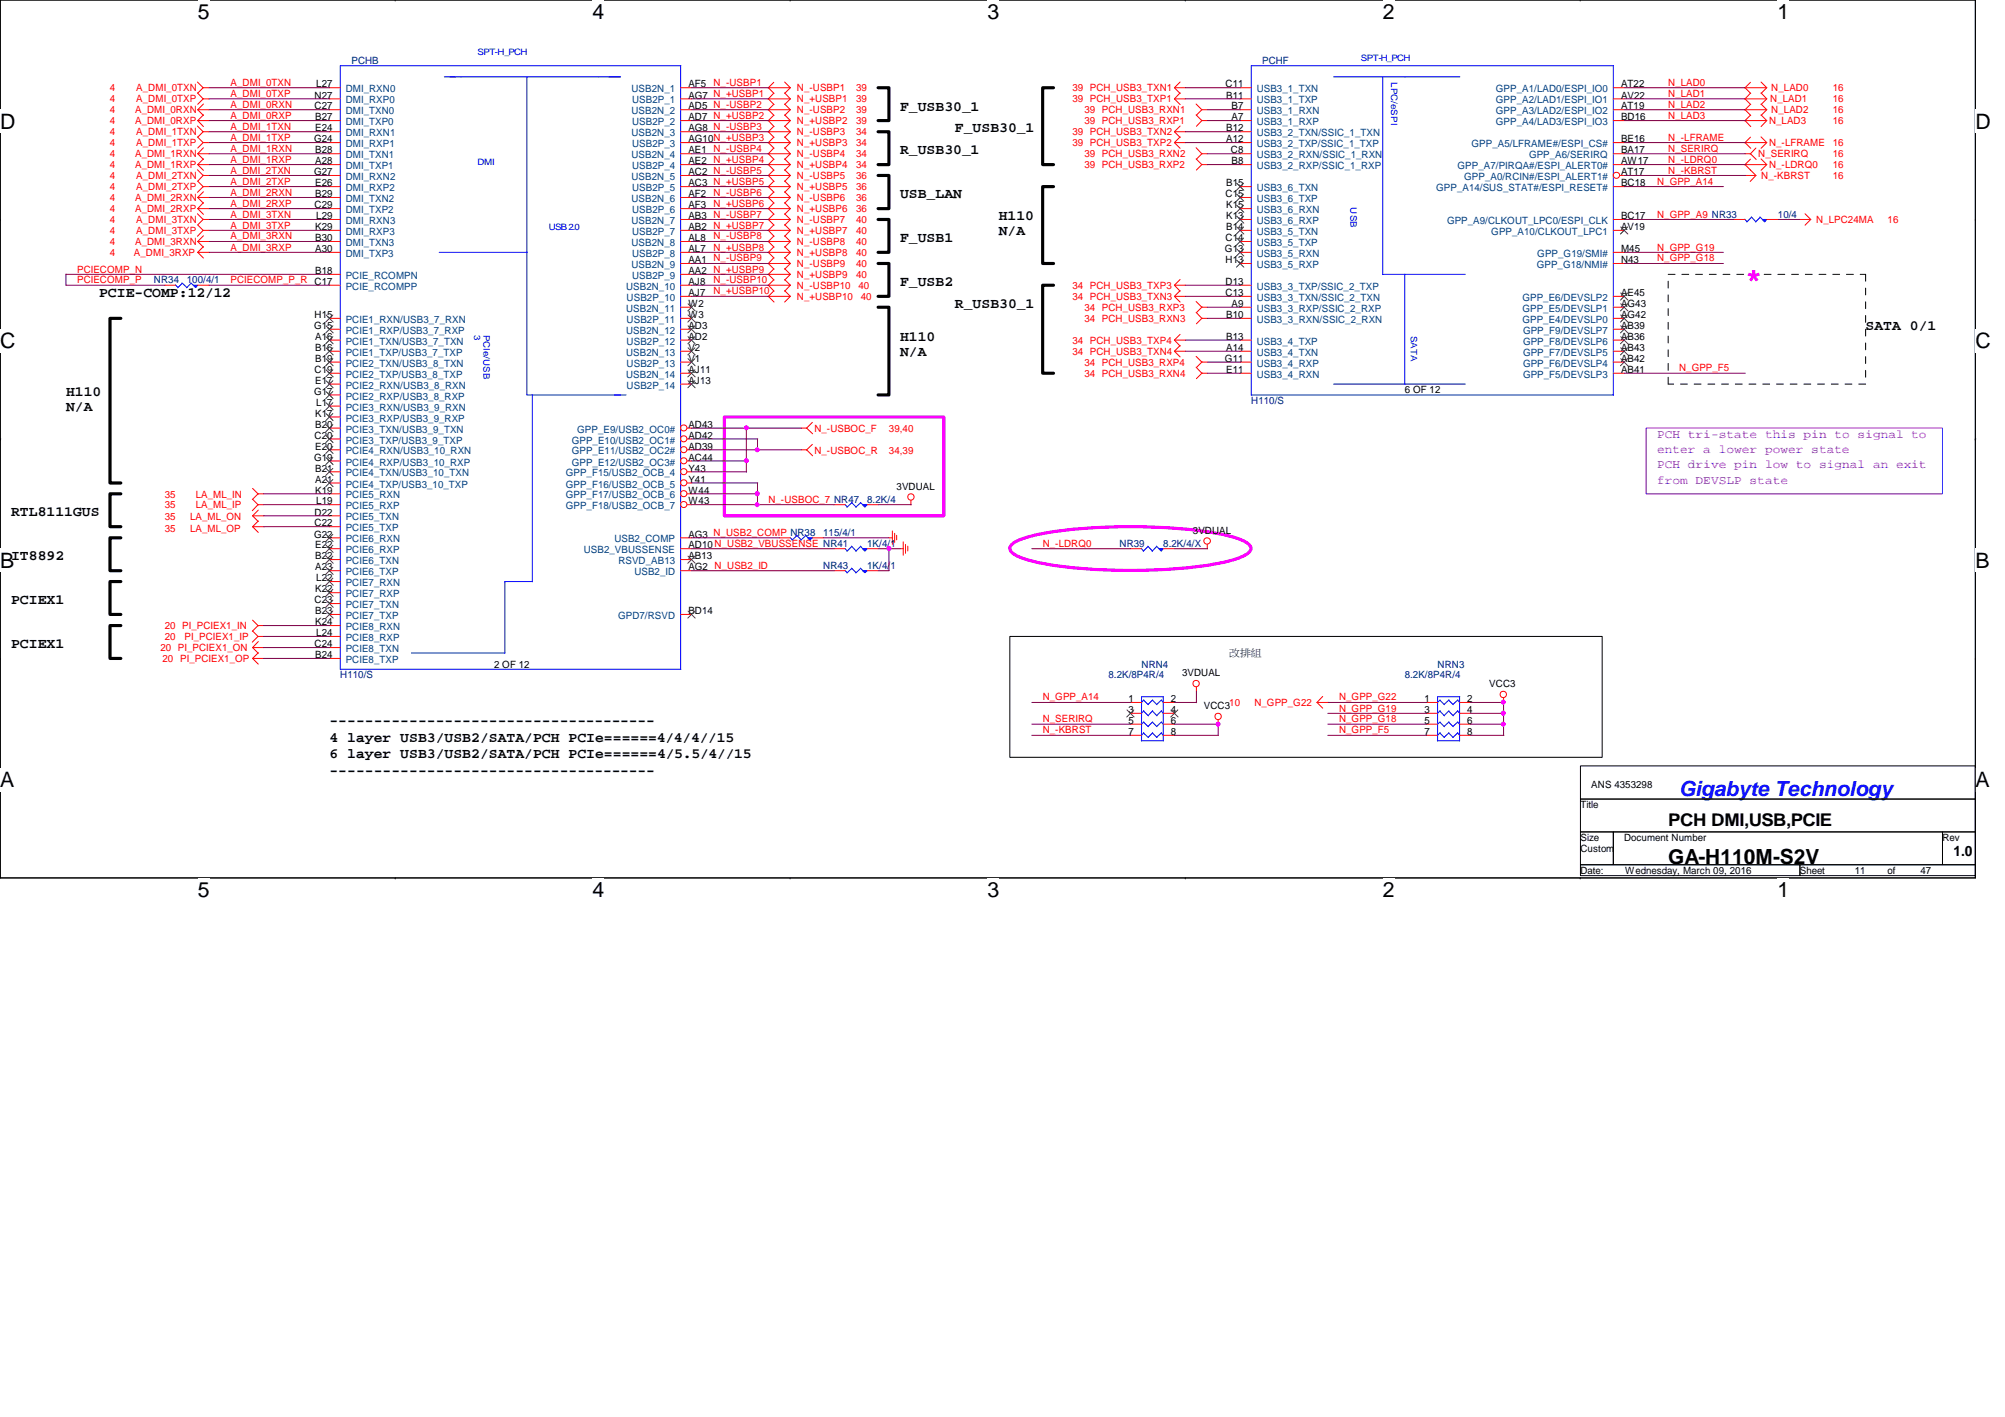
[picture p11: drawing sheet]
<svg xmlns="http://www.w3.org/2000/svg" width="297mm" height="210mm" viewBox="0 0 297 210" stroke-linecap="round" stroke-linejoin="round" font-family="sans-serif">
<path d="M0 0h292.6v130h-292.6z" fill="none" stroke="#000" stroke-width=".15"/>
<g fill="#fff">
<path d="M29.3 0h1.7v3.5h-1.7z"/>
<path d="M29.3 130h1.7v3.5h-1.7z"/>
</g>
<path d="M58.5 0h.1M58.5 130h.1" fill="none" stroke="#000" stroke-width=".15"/>
<g fill="#fff">
<path d="M87.8 0h1.7v3.5h-1.7z"/>
<path d="M87.8 130h1.7v3.5h-1.7z"/>
</g>
<path d="M117 0h.1M117 130h.1" fill="none" stroke="#000" stroke-width=".15"/>
<g fill="#fff">
<path d="M146.3 0h1.7v3.5h-1.7z"/>
<path d="M146.3 130h1.7v3.5h-1.7z"/>
</g>
<path d="M175.6 0h.1M175.6 130h.1" fill="none" stroke="#000" stroke-width=".15"/>
<g fill="#fff">
<path d="M204.8 0h1.8v3.5h-1.8z"/>
<path d="M204.8 130h1.8v3.5h-1.8z"/>
</g>
<path d="M234.1 0h.1M234.1 130h.1" fill="none" stroke="#000" stroke-width=".15"/>
<g fill="#fff">
<path d="M263.4 0h1.7v3.5h-1.7z"/>
<path d="M263.4 130h1.7v3.5h-1.7z"/>
<path d="M0 16.3h2.3v3.4h-2.3z"/>
<path d="M292.6 16.3h2.3v3.4h-2.3z"/>
<path d="M0 48.8h2.3v3.4h-2.3z"/>
<path d="M292.6 48.8h2.3v3.4h-2.3z"/>
</g>
<path d="M0 32.5h.1M292.6 32.5h.1" fill="none" stroke="#000" stroke-width=".15"/>
<g fill="#fff">
<path d="M0 81.3h2.1v3.5h-2.1z"/>
<path d="M292.6 81.3h2.1v3.5h-2.1z"/>
</g>
<path d="M0 65h.1M292.6 65h.1" fill="none" stroke="#000" stroke-width=".15"/>
<g fill="#fff">
<path d="M0 113.8h2.1v3.5h-2.1z"/>
<path d="M292.6 113.8h2.1v3.5h-2.1z"/>
</g>
<path d="M0 97.5h.1M149.6 94.3h87.8v17.9h-87.8zM292.6 97.5h.1M234.1 113.5h58.5v4.9h-58.5zM234.1 118.4h58.5v4.8h-58.5zM234.1 123.2h4.9v4.9h-4.9zM234.1 128.1h32.6v1.6h-32.6zM239 123.2h48.8v4.9h-48.8zM266.7 128.1h25.9v1.6h-25.9zM287.8 123.2h4.8v4.9h-4.8z" fill="none" stroke="#000" stroke-width=".15"/>
<g fill="none" stroke="#000" stroke-width=".47">
<path d="M130.1 13h1.6v4.9h-1.6M130.1 19.5h1.6v4.9h-1.6M156.1 13h-1.6v11.4h1.6M130.1 26h1.6v4.9h-1.6M130.1 32.5h1.6v4.9h-1.6M130.1 39h1.6v4.9h-1.6M156.1 27.6h-1.6v11.4h1.6M17.9 47.2h-1.6v24.3h1.6M130.1 45.5h1.6v13h-1.6M156.1 42.2h-1.6v13.1h1.6M17.9 73.2h-1.6v4.8h1.6M17.9 79.7h-1.6v4.8h1.6"/>
<path d="M17.9 86.1h-1.6v4.9h1.6M17.9 92.7h-1.6v4.8h1.6"/>
</g>
<path d="M107.3 61.8h32.5v14.6h-32.5zM150.1 80.5a15.7 15.7 0 0 1 6.2-1.8 83.5 83.5 0 0 1 25.1 .5 9.7 9.7 0 0 1 3.5 1.3l.3 .4 .1 .3a2.27 2.27 0 0 1-1.8 1.5 45 45 0 0 1-11.9 1.7 75.5 75.5 0 0 1-18.1-1.1 9.7 9.7 0 0 1-3.4-1.3l-.4-.4-.1-.4 .1-.3z" fill="none" stroke="#f0f" stroke-width=".47"/>
<path d="M243.9 63.4h43.9v9.8h-43.9z" fill="none" stroke="#8000ff" stroke-width=".15"/>
<path d="M247.1 40.6h29.3M247.1 56.9v-16.3M276.4 40.6v16.3M276.4 56.9h-29.3" fill="none" stroke="#000" stroke-width=".15" stroke-dasharray="1 1 1 1 1 1 1 1"/>
<g fill="none" stroke="#f00" stroke-width=".15">
<path d="M29.2 13.8l.9 .8M29.2 12.1l.9 .9M29.2 18.7l.9 .8M29.3 17.9h1.7M29.3 17.9l.8 .9M29.3 16.3h1.7M29.3 16.3l.8 .8M30.1 14.6h.8M30.1 13h.8M30.1 19.5h.8M30.1 17l-.8 .9M30.1 15.4l-.8 .9"/>
<path d="M30.1 14.6l-.8 .9M30.1 13l-.8 .8M30.1 19.5l-.8 .8M114.6 13.8l-.8 .9M114.6 17.1l-.8 .8M114.6 18.7l-.8 .9M114.6 12.2l-.8 .8M114.6 15.5l-.8 .8M116.2 13.8l.9 .8M116.2 18.7l.9 .8M116.2 17l.9 .9M116.2 15.4l.9 .9"/>
<path d="M116.2 12.1l.9 .9M117.1 17.9h-3.3l.9 .9M117.1 16.3h-3.3l.9 .8M117.1 14.6h-3.3l.9 .9M117.1 13h-3.3l.9 .8M117.1 19.5h-3.3l.9 .9M117.1 14.6l-.9 .9M117.1 16.3l-.9 .8M117.1 19.5l-.9 .9M117.1 17.9l-.9 .9M117.1 13l-.9 .8M174 14.6h1.6"/>
<path d="M174 13h1.6M174 19.5h1.6M174 19.5l.8 .9M174 13l.8 .8M174 14.6l.8 .9M174.8 18.7l-.8 .8M174.8 12.1l-.8 .9M174.8 13.8l-.8 .8M177.2 15.4l.9 .9M177.2 17l.9 .9M178 17.9h.9M178 16.3h.9"/>
<path d="M178.1 16.2l-.9 .9M178.1 17.8l-.9 .9M259.3 15.5l-.8 .8M259.3 13.8l-.8 .9M259.3 17.1l-.8 .8M259.3 12.2l-.8 .8M260.9 15.4l.8 .9M260.9 17l.8 .9M260.9 13.8l.8 .8M260.9 12.1l.8 .9M261.7 17.9h-3.2l.9 .9M261.7 16.3h-3.2l.9 .8"/>
<path d="M261.7 14.6h-3.2l.9 .9M261.7 13h-3.2l.9 .8M261.7 16.3l-.8 .8M261.7 14.6l-.8 .9M261.7 13l-.8 .8M261.7 17.9l-.8 .9M29.2 25.1l.9 .9M29.2 20.3l.9 .8M29.2 31.7l.9 .8M29.3 24.4h1.7M29.3 24.4l.8 .8M29.3 29.3h1.7"/>
<path d="M29.3 29.3l.8 .8M29.3 35.8h1.7M29.3 35.8l.8 .8M29.3 37.4h1.7M29.3 37.4l.8 .8M29.3 30.9h1.7M29.3 30.9l.8 .8M29.3 22.8h1.7M29.3 22.8l.8 .8M30.1 26h.8M30.1 34.1h.8M30.1 21.1h.8"/>
<path d="M30.1 27.6h.8M30.1 32.5h.8M30.1 34.1l-.9 .9M30.1 27.6l-.9 .9M30.1 23.5l-.8 .9M30.1 28.4l-.8 .9M30.1 26l-.8 .8 .8 .9M30.1 34.9l-.8 .9M30.1 36.5l-.8 .9M30.1 32.5l-.8 .8 .8 .9M30.1 21.1l-.8 .8M30.1 30l-.8 .9"/>
<path d="M30.1 21.9l-.8 .9M114.6 33.3l-.8 .9M114.6 36.6l-.8 .8M114.6 39.8l-.8 .9M114.6 30.1l-.8 .8M114.6 20.3l-.8 .9M114.6 23.6l-.8 .8M114.6 38.2l-.8 .9M114.6 26.8l-.8 .9M114.6 25.2l-.8 .8M114.6 28.4l-.8 .9M114.6 31.7l-.8 .9"/>
<path d="M114.6 21.9l-.8 .9M114.6 35l-.8 .8M116.2 33.3l.9 .8M116.2 36.5l.9 .9M116.2 39.8l.9 .8M116.2 30l.9 .9M116.2 23.5l.9 .9M116.2 20.3l.9 .8M116.2 38.1l.9 .9M116.2 26.8l.9 .8M116.2 25.1l.9 .9M116.2 31.7l.9 .8"/>
<path d="M116.2 28.4l.9 .9M116.2 21.9l.9 .9M116.2 34.9l.9 .9M117.1 24.4h-3.3l.9 .8M117.1 29.3h-3.3l.9 .8M117.1 26h-3.3l.9 .9M117.1 35.8h-3.3l.9 .8M117.1 37.4h-3.3l.9 .8M117.1 34.1h-3.3l.9 .9M117.1 21.1h-3.3l.9 .9M117.1 27.6h-3.3l.9 .9M117.1 30.9h-3.3l.9 .8"/>
<path d="M117.1 22.8h-3.3l.9 .8M117.1 32.5h-3.3l.9 .9M117.1 34.1l-.9 .9M117.1 37.4l-.9 .8M117.1 30.9l-.9 .8M117.1 21.1l-.9 .9M117.1 39h-3.3l.9 .9M117.1 39l-.9 .9M117.1 24.4l-.9 .8M117.1 27.6l-.9 .9M117.1 26l-.9 .9M117.1 29.3l-.9 .8"/>
<path d="M117.1 22.8l-.9 .8M117.1 32.5l-.9 .9M117.1 35.8l-.9 .8M174 21.1h1.6M174 21.1l.8 .9M174.8 20.3l-.8 .8M177.2 21.9l.9 .9M177.2 23.5l.9 .9M178 24.4h.9M178 22.8h.9M178.1 22.7l-.9 .9M178.1 24.3l-.9 .9"/>
<path d="M258.5 26h1.6M258.5 22.8h.9M259.3 22.8l.9 .8M259.3 20.3l-.8 .9M259.3 23.6l-.8 .8M260.1 21.9l-.8 .9M260.1 26l-.8 .9M260.9 20.3l.8 .8M260.9 23.5l.8 .9M261.7 24.4h-3.2l1.6 1.6M261.7 21.1h-3.2l.9 .9M261.7 21.1l-.8 .9"/>
<path d="M261.7 24.4l-.8 .8M266.6 32.5h1.7M267.4 31.7l.9 .8M268.3 32.5l-.9 .9M114.6 41.4l-.8 .9M114.6 43.1l-.8 .8M116.2 41.4l.9 .8M116.2 43.1l.9 .8M117.1 42.2h-3.3l.9 .9M117.1 42.2l-.9 .9M117.1 40.6h-3.3l.9 .9M117.1 40.6l-.9 .9"/>
<path d="M117.1 43.9h-3.3l.9 .8M117.1 43.9l-.9 .8M174 42.2h1.6M174 43.9h1.6M174 43.9l.8 .8M174 50.4h1.6M174 50.4l.8 .9M174 52h1.6M174 52l.8 .9M174 42.2l.8 .9M174.8 43.1l-.8 .8M174.8 49.5l-.8 .9"/>
<path d="M174.8 51.2l-.8 .8M174.8 41.4l-.8 .8M177.2 46.3l.9 .9M177.2 44.7l.9 .8M177.2 52.8l.9 .8M177.2 54.4l.9 .9M178 47.2h.9M178 45.5h.9M178 53.6h.9M178 55.3h.9M178.1 47.1l-.9 .9M178.1 45.5l-.9 .8"/>
<path d="M178.1 53.6l-.9 .8M178.1 55.2l-.9 .9M37.4 74l.9 .8M37.4 76.4h1.7M37.4 76.4l.9 .9M37.4 72.3l.9 .9M37.4 78h1.7M37.4 78l.9 .9M38.2 74.8h.9M38.2 73.2h.9M38.2 74.8l-.8 .8M38.2 73.2l-.8 .8"/>
<path d="M38.3 75.6l-.9 .8M38.3 77.2l-.9 .8M118.7 63.4h.8M118.7 66.6h.8M119.5 63.4l.9 .9M119.5 66.6l.9 .9M120.4 62.6l-.9 .9M120.4 65.8l-.9 .9M131.7 79.7h.5M132.2 78.7v1.9M132.5 79v1.3M132.8 79.3v.7"/>
<path d="M135 74.1v.7M37.4 95.9h1.7M37.4 95.9l.9 .9M37.4 97.5h1.7M37.4 97.5l.9 .9M37.4 91.9l.9 .8M37.4 93.5l.9 .8M38.2 92.7h.9M38.2 94.3h.9M38.2 92.7l-.8 .8M38.2 94.3l-.8 .8M38.3 95l-.9 .9"/>
<path d="M38.3 96.7l-.9 .8M133.3 81.3h.6M133.8 80.3v2M134.2 80.6v1.4M134.5 80.9v.7M178.9 80.6v.7M177.2 101.8v.6M180.5 106.6v.7M195.1 104.1h1.7M195.1 104.1l.9 .8M196 103.2l-.9 .9M222.8 103.4v.7"/>
<circle cx="134.9" cy="73.6" r=".47"/>
<circle cx="178.8" cy="80.1" r=".48"/>
<circle cx="177.2" cy="101.3" r=".47"/>
<circle cx="180.5" cy="106.1" r=".47"/>
<circle cx="222.7" cy="102.9" r=".47"/>
</g>
<path d="M117 79.6l.4 .4M118 79.3l.7 .7M118.1 79.3l-.8 .7M119.4 79.3l-.7 .7" fill="none" stroke="#00f" stroke-width=".15"/>
<path d="M119.7 79.7h.7l-.4 .3z" fill-rule="evenodd" fill="#00f"/>
<g fill="none" stroke="#00f" stroke-width=".15">
<path d="M119.3 79.3l.7 .7M119.7 79.7h.7l-.4 .3zM169.1 81.2l.3 .4M170 80.9l.7 .7M170.1 80.9l-.7 .8M171.4 80.9l-.7 .8M212.9 109.7h3.3M213.3 103.7l.7 .7M213.3 105.3l.7 .7M213.3 107l.7 .7M213.3 108.6l.7 .7M213.4 103.7l-.4 .4"/>
<path d="M213.4 105.3l-.4 .4M213.4 106.9l-.4 .4M213.4 108.5l-.4 .4M214.6 103.7l.7 .7M214.6 105.3l.7 .7M214.6 107l.7 .7M214.6 108.6l.7 .7M214.7 103.7l-.8 .7M214.7 105.3l-.8 .7M214.7 106.9l-.8 .7M214.7 108.5l-.8 .7M215.9 103.7l.4 .4"/>
<path d="M215.9 105.3l.4 .4M215.9 107l.4 .3M215.9 108.6l.4 .4M216 103.7l-.7 .7M216 105.3l-.7 .7M216 106.9l-.7 .7M216 108.5l-.7 .7M216.2 103.2v6.6M216.3 103.2h-3.3v6.6"/>
</g>
<path d="M115.4 79.7h1.7M120.4 79.7h1.6M211.4 104.1h1.6M211.4 105.7h1.6M211.4 107.3h1.6M211.4 108.9h1.6M216.2 104.1h1.7M216.2 105.7h1.7M216.2 107.3h1.7M216.2 108.9h1.7" fill="none" stroke="#f00" stroke-width=".15"/>
<path d="M171.7 81.3h.6l-.3 .3z" fill-rule="evenodd" fill="#00f"/>
<path d="M125.2 84.5l.3 .3M126.1 84.2l.7 .6M126.2 84.2l-.7 .7M127.5 84.2l-.7 .7M171.3 80.9l.7 .7M171.7 81.3h.6l-.3 .3z" fill="none" stroke="#00f" stroke-width=".15"/>
<path d="M167.5 81.3h1.6M172.3 81.3h1.7" fill="none" stroke="#f00" stroke-width=".15"/>
<path d="M127.8 84.5h.7l-.4 .3z" fill-rule="evenodd" fill="#00f"/>
<g fill="none" stroke="#00f" stroke-width=".15">
<path d="M125.2 74.7l.3 .4M126.1 74.4l.7 .7M126.2 74.5l-.7 .6M127.5 74.5l-.7 .6M127.5 84.2l.6 .6M127.8 84.5h.7l-.4 .3zM169.1 109.7h3.2M169.4 103.7l.7 .7M169.4 105.3l.7 .7M169.4 107l.7 .7M169.4 108.6l.7 .7M169.5 103.7l-.4 .4"/>
<path d="M169.5 105.3l-.4 .4M169.5 106.9l-.4 .4M169.5 108.5l-.4 .4M170.7 103.7l.7 .7M170.7 105.3l.7 .7M170.7 107l.7 .7M170.7 108.6l.7 .7M170.8 103.7l-.7 .7M170.8 105.3l-.7 .7M170.8 106.9l-.7 .7M170.8 108.5l-.7 .7M172 103.7l.4 .4"/>
<path d="M172 105.3l.4 .4M172 107l.4 .3M172 108.6l.4 .4M172.1 103.7l-.7 .7M172.1 105.3l-.7 .7M172.1 106.9l-.7 .7M172.1 108.5l-.7 .7M172.3 103.2v6.6M172.4 103.2h-3.3v6.6"/>
</g>
<path d="M123.6 84.5h1.6M128.5 84.5h1.6M167.5 104.1h1.6M167.5 105.7h1.6M167.5 107.3h1.6M167.5 108.9h1.6M172.3 104.1h1.7M172.3 105.7h1.7M172.3 107.3h1.7M172.3 108.9h1.7" fill="none" stroke="#f00" stroke-width=".15"/>
<path d="M167 105.2l1 1M168 105.2l-1.1 1M173.5 105.2l1 1M174.5 105.2l-1.1 1" fill="none" stroke="#804000" stroke-width=".15"/>
<path d="M127.8 74.8h.7l-.4 .3z" fill-rule="evenodd" fill="#00f"/>
<g fill="none" stroke="#00f" stroke-width=".15">
<path d="M197.6 11.4h18.7M204.8 11.4v29.3M239 9.7v48.8M239.1 9.7h-53.7v48.8M185.4 58.5h53.7M197.6 56.9h19.5M204.8 40.6h12.3M208.1 40.6v16.3M127.5 74.4l.6 .7M127.8 74.8h.7l-.4 .3zM125.2 81.2l.3 .4M126.1 80.9l.7 .7"/>
<path d="M126.2 80.9l-.7 .8M127.5 80.9l-.7 .8"/>
</g>
<g fill="none" stroke="#f00" stroke-width=".15">
<path d="M183.7 13h1.7M183.7 14.6h1.7M183.7 16.3h1.7M183.7 17.9h1.7M183.7 19.5h1.7M239 13h1.6M239 14.6h1.6M239 16.3h1.6M239 17.9h1.6M183.7 21.1h1.7M183.7 22.8h1.7M183.7 24.4h1.7"/>
<path d="M183.7 27.6h1.7M183.7 29.3h1.7M183.7 30.9h1.7M183.7 32.5h1.7M183.7 34.1h1.7M183.7 35.8h1.7M183.7 37.4h1.7M183.7 39h1.7M239 21.1h1.6M239 22.8h1.6M239 24.4h1.6M239 27.6h1.6"/>
<path d="M239 32.5h1.6M239 34.1h1.6M239 37.4h1.6M239 39h1.6M240 26h.6M183.7 42.2h1.7M183.7 43.9h1.7M183.7 45.5h1.7M183.7 47.2h1.7M183.7 50.4h1.7M183.7 52h1.7M183.7 53.6h1.7"/>
<path d="M183.7 55.3h1.7M239 43.9h1.6M239 45.5h1.6M239 47.2h1.6M239 50.4h1.6M239 52h1.6M239 53.6h1.6M239 55.3h1.6M239 48.8h1.6M123.6 74.8h1.6M128.5 74.8h1.6"/>
<circle cx="239.5" cy="26" r=".46"/>
</g>
<g fill="none" stroke="#804000" stroke-width=".15">
<path d="M183.2 27.1l1.1 1.1M183.2 28.7l1.1 1.1M183.2 30.4l1.1 1.1M183.2 32l1.1 1.1M183.2 33.6l1.1 1.1M183.2 35.3l1.1 1M183.2 36.9l1.1 1M183.2 38.5l1.1 1.1M184.2 27.1l-1 1.1M184.2 28.7l-1 1.1M184.2 30.4l-1 1.1M184.2 32l-1 1.1"/>
<path d="M184.2 33.6l-1 1.1M184.2 35.3l-1 1M184.2 36.9l-1 1M184.2 38.5l-1 1.1M240.1 33.6l1.1 1.1M241.1 33.6l-1 1.1M240.1 43.4l1.1 1M240.1 45l1.1 1.1M240.1 46.7l1.1 1M240.1 48.3l1.1 1M240.1 49.9l1.1 1M240.1 51.5l1.1 1.1"/>
<path d="M240.1 53.1l1.1 1.1M241.1 43.4l-1 1M241.1 45l-1 1.1M241.1 46.7l-1 1M241.1 48.3l-1 1M241.1 49.9l-1 1M241.1 51.5l-1 1.1M241.1 53.1l-1 1.1"/>
</g>
<path d="M127.8 81.3h.7l-.4 .3z" fill-rule="evenodd" fill="#00f"/>
<path d="M26 42.2l.4 .4M27 41.9l.7 .7M27 42l-.7 .6M28.3 42l-.7 .6M127.5 80.9l.6 .7M127.8 81.3h.7l-.4 .3z" fill="none" stroke="#00f" stroke-width=".15"/>
<path d="M123.6 81.3h1.6M128.5 81.3h1.6" fill="none" stroke="#f00" stroke-width=".15"/>
<path d="M28.7 42.2h.6l-.3 .4z" fill-rule="evenodd" fill="#00f"/>
<path d="M258.5 32.5l.3 .4M259.5 32.1l.6 .8M259.5 32.2l-.7 .7M260.8 32.2l-.7 .7M28.3 41.9l.7 .7M28.7 42.2h.6l-.3 .4z" fill="none" stroke="#00f" stroke-width=".15"/>
<path d="M24.4 42.2h1.6M29.3 42.2h1.6" fill="none" stroke="#f00" stroke-width=".15"/>
<path d="M261.1 32.5h.6l-.3 .4z" fill-rule="evenodd" fill="#00f"/>
<path d="M65.8 11.4h26.1M78.1 11.3v47.2h14.6M100.8 9.7v89.5M100.9 9.7h-50.5v89.5M65.1 37.4h13M260.7 32.1l.7 .8M261.1 32.5h.6l-.3 .4zM78.9 58.5v27.7M50.4 99.1h50.5M61 96.7h13.8M74.8 86.1h4.1M74.8 86.1v10.7" fill="none" stroke="#00f" stroke-width=".15"/>
<g fill="none" stroke="#f00" stroke-width=".15">
<path d="M48.8 13h1.6M48.8 14.6h1.6M48.8 16.3h1.6M48.8 17.9h1.6M48.8 19.5h1.6M100.8 13h1.6M100.8 14.6h1.6M100.8 16.3h1.6M100.8 17.9h1.6M100.8 19.5h1.6M48.8 32.5h1.6M48.8 21.1h1.6"/>
<path d="M48.8 22.8h1.6M48.8 24.4h1.6M48.8 26h1.6M48.8 27.6h1.6M48.8 29.3h1.6M48.8 30.9h1.6M48.8 34.1h1.6M48.8 35.8h1.6M48.8 37.4h1.6M100.8 32.5h1.6M100.8 21.1h1.6M100.8 22.8h1.6"/>
<path d="M100.8 24.4h1.6M100.8 26h1.6M100.8 27.6h1.6M100.8 29.3h1.6M100.8 30.9h1.6M100.8 34.1h1.6M100.8 35.8h1.6M100.8 37.4h1.6M100.8 39h1.6M256.9 32.5h1.6M261.7 32.5h1.7M48.8 40.6h1.6"/>
<path d="M48.8 42.2h1.6M48.8 47.2h1.6M48.8 48.8h1.6M48.8 50.4h1.6M48.8 52h1.6M48.8 53.6h1.6M48.8 55.3h1.6M48.8 56.9h1.6M48.8 58.5h1.6M100.8 40.6h1.6M100.8 42.2h1.6M100.8 43.9h1.6"/>
<path d="M100.8 45.5h1.6M100.8 47.2h1.6M100.8 48.8h1.6M100.8 50.4h1.6M100.8 52h1.6M100.8 53.6h1.6M100.8 55.3h1.6M100.8 56.9h1.6M48.8 63.4h1.6M48.8 65h1.6M48.8 66.6h1.6M48.8 68.3h1.6"/>
<path d="M48.8 69.9h1.6M48.8 71.5h1.6M48.8 73.2h1.6M48.8 74.8h1.6M48.8 79.7h1.6M48.8 60.2h1.6M48.8 61.8h1.6M48.8 76.4h1.6M48.8 78h1.6M100.8 79.7h1.6M101.8 63.4h.6M101.8 65h.6"/>
<path d="M101.8 66.6h.6M101.8 68.3h.6M101.8 69.9h.6M101.8 71.5h.6M101.8 73.2h.6M101.8 74.8h.6M48.8 81.3h1.6M48.8 82.9h1.6M48.8 84.5h1.6M48.8 91h1.6M48.8 86.1h1.6M48.8 87.8h1.6"/>
<path d="M48.8 89.4h1.6M48.8 92.7h1.6M48.8 94.3h1.6M48.8 95.9h1.6M48.8 97.5h1.6M100.8 81.3h1.6M100.8 82.9h1.6M100.8 84.5h1.6M100.8 91h1.6"/>
<circle cx="101.3" cy="71.5" r=".46"/>
<circle cx="101.3" cy="68.3" r=".46"/>
<circle cx="101.3" cy="63.4" r=".46"/>
<circle cx="101.3" cy="66.6" r=".46"/>
<circle cx="101.3" cy="73.1" r=".46"/>
<circle cx="101.3" cy="69.9" r=".46"/>
<circle cx="101.3" cy="74.7" r=".46"/>
<circle cx="101.3" cy="65" r=".46"/>
</g>
<g fill="none" stroke="#804000" stroke-width=".15">
<path d="M48.3 46.7l1.1 1M48.3 48.3l1.1 1M48.3 49.9l1.1 1M48.3 51.5l1.1 1.1M48.3 53.1l1.1 1.1M48.3 54.8l1.1 1M48.3 56.4l1.1 1M48.3 58l1.1 1.1M48.3 59.6l1.1 1.1M49.3 46.7l-1 1M49.3 48.3l-1 1M49.3 49.9l-1 1"/>
<path d="M49.3 51.5l-1 1.1M49.3 53.1l-1 1.1M49.3 54.8l-1 1M49.3 56.4l-1 1M49.3 58l-1 1.1M49.3 59.6l-1 1.1M101.9 45l1.1 1.1M101.9 46.7l1.1 1M101.9 48.3l1.1 1M101.9 49.9l1.1 1M101.9 51.5l1.1 1.1M101.9 53.1l1.1 1.1"/>
<path d="M101.9 54.8l1.1 1M101.9 56.4l1.1 1M103 45l-1.1 1.1M103 46.7l-1.1 1M103 48.3l-1.1 1M103 49.9l-1.1 1M103 51.5l-1.1 1.1M103 53.1l-1.1 1.1M103 54.8l-1.1 1M103 56.4l-1.1 1M48.3 61.3l1.1 1M48.3 62.9l1.1 1.1"/>
<path d="M48.3 64.5l1.1 1.1M48.3 66.1l1.1 1.1M48.3 67.8l1.1 1M48.3 69.4l1.1 1M48.3 71l1.1 1.1M48.3 79.2l1.1 1M49.3 61.3l-1 1M49.3 62.9l-1 1.1M49.3 64.5l-1 1.1M49.3 66.1l-1 1.1M49.3 67.8l-1 1M49.3 69.4l-1 1"/>
<path d="M49.3 71l-1 1.1M49.3 79.2l-1 1M48.3 80.8l1.1 1M48.3 82.4l1.1 1M48.3 84l1.1 1.1M48.3 85.6l1.1 1.1M48.3 87.3l1.1 1M48.3 88.9l1.1 1.1M48.3 90.5l1.1 1.1M49.3 80.8l-1 1M49.3 82.4l-1 1M49.3 84l-1 1.1"/>
<path d="M49.3 85.6l-1 1.1M49.3 87.3l-1 1M49.3 88.9l-1 1.1M49.3 90.5l-1 1.1M101.9 82.4l1.1 1M101.9 90.5l1.1 1.1M103 82.4l-1.1 1M103 90.5l-1.1 1.1"/>
</g>
<g fill="none" stroke="#800040" stroke-width=".15">
<path d="M30.9 14.6h17.9M30.9 13h17.9M30.9 17.9h17.9M30.9 19.5h17.9M30.9 16.3h17.9M102.4 14.6h11.5M102.4 13h11.5M102.4 17.9h11.5M102.4 19.5h11.5M102.4 16.3h11.5M175.6 14.6h8.2M175.6 13h8.2"/>
<path d="M175.6 19.5h8.2M178.9 17.9h4.9M178.9 16.3h4.9M240.6 14.6h18M240.6 13h18M240.6 17.9h18M240.6 16.3h18M30.9 26h17.9M30.9 22.8h17.9M30.9 30.9h17.9M30.9 32.5h17.9M30.9 27.6h17.9"/>
<path d="M30.9 24.4h17.9M30.9 35.8h17.9M30.9 29.3h17.9M30.9 21.1h17.9M30.9 37.4h17.9M30.9 34.1h17.9M102.4 26h11.5M102.4 22.8h11.5M102.4 30.9h11.5M102.4 32.5h11.5M102.4 27.6h11.5M102.4 24.4h11.5"/>
<path d="M102.4 35.8h11.5M102.4 29.3h11.5M102.4 21.1h11.5M102.4 37.4h11.5M102.4 34.1h11.5M102.4 39h11.5M175.6 21.1h8.2M178.9 22.8h4.9M178.9 24.4h4.9M240.6 26h18M240.6 22.8h18M240.6 32.5h16.3"/>
<path d="M240.6 27.6h14.7M240.6 24.4h18M240.6 21.1h18M240.6 37.4h14.7M240.6 39h14.7M263.4 32.5h3.3M9.8 40.6h39M9.8 40.6v1.6h14.7M30.9 42.2h17.9M102.4 43.9h11.5M102.4 40.6h11.5M102.4 42.2h11.5"/>
<path d="M175.6 43.9h8.2M175.6 42.2h8.2M175.6 50.4h8.2M175.6 52h8.2M178.9 45.5h4.9M178.9 47.2h4.9M178.9 53.6h4.9M178.9 55.3h4.9M240.6 55.3h18M39.1 74.8h9.7M39.1 73.2h9.7M39.1 78h9.7"/>
<path d="M39.1 76.4h9.7M102.4 79.7h13.1M102.4 74.8h21.2M102.4 66.6h16.3M102.4 63.4h16.3M102.4 65h9.9M102.4 68.3h8.2M102.4 69.9h8.2M102.4 71.5h9.9M102.4 73.2h9.9M110.6 63.4v6.5M112.2 65v1.7"/>
<path d="M112.2 71.5v3.3M122 79.7h9.7M130.1 74.8h4.9M39.1 95.9h9.7M39.1 94.3h9.7M39.1 92.7h9.7M39.1 97.5h9.7M102.4 81.3h21.2M102.4 84.5h21.2M130.1 81.3h3.3M130.1 84.5h1.6M131.7 81.2v3.3"/>
<path d="M152.9 81.3h14.6M174 81.3h4.9M152.9 108.9h14.6M152.9 107.3h14.6M152.9 104.1h14.6M174 108.9h6.5M174 107.3h6.5M174 104.1h3.3M177.2 102.4v1.7M180.5 107.3v1.7M196.7 108.9h14.7M196.7 107.3h14.7"/>
<path d="M196.7 105.7h14.7M196.7 104.1h14.7M217.9 108.9h4.9M217.9 107.3h4.9M217.9 105.7h4.9M217.9 104.1h4.9M222.8 104.1v4.9"/>
</g>
<circle cx="131.7" cy="81.3" r=".31" fill="#f0f"/>
<circle cx="131.7" cy="81.3" r=".31" fill="none" stroke="#f0f" stroke-width=".15"/>
<circle cx="112.2" cy="74.8" r=".3" fill="#f0f"/>
<circle cx="112.2" cy="74.8" r=".3" fill="none" stroke="#f0f" stroke-width=".15"/>
<circle cx="112.2" cy="66.6" r=".3" fill="#f0f"/>
<circle cx="112.2" cy="66.6" r=".3" fill="none" stroke="#f0f" stroke-width=".15"/>
<circle cx="112.2" cy="73.1" r=".31" fill="#f0f"/>
<circle cx="112.2" cy="73.1" r=".31" fill="none" stroke="#f0f" stroke-width=".15"/>
<circle cx="110.6" cy="63.4" r=".3" fill="#f0f"/>
<circle cx="110.6" cy="63.4" r=".3" fill="none" stroke="#f0f" stroke-width=".15"/>
<circle cx="110.6" cy="68.2" r=".3" fill="#f0f"/>
<circle cx="110.6" cy="68.2" r=".3" fill="none" stroke="#f0f" stroke-width=".15"/>
<circle cx="222.7" cy="107.3" r=".3" fill="#f0f"/>
<circle cx="222.7" cy="107.3" r=".3" fill="none" stroke="#f0f" stroke-width=".15"/>
<circle cx="222.7" cy="105.6" r=".31" fill="#f0f"/>
<circle cx="222.7" cy="105.6" r=".31" fill="none" stroke="#f0f" stroke-width=".15"/>
<circle cx="180.5" cy="107.3" r=".3" fill="#f0f"/>
<circle cx="180.5" cy="107.3" r=".3" fill="none" stroke="#f0f" stroke-width=".15"/>
<circle cx="222.7" cy="104" r=".3" fill="#f0f"/>
<circle cx="222.7" cy="104" r=".3" fill="none" stroke="#f0f" stroke-width=".15"/>
<text font-size="4.4" fill="#f0f" x="258.5" y="42.7">*</text>
<g font-size="3.1">
<text x="29.3" y="2.8">5</text>
<text x="87.8" y="2.8">4</text>
<text x="146.3" y="2.8">3</text>
<text x="204.8" y="2.8">2</text>
<text x="263.4" y="2.8">1</text>
<text x="0" y="19">D</text>
<text x="292.6" y="19">D</text>
<text x="0" y="51.6">C</text>
<text x="292.6" y="51.6">C</text>
<text x="0" y="84.1">B</text>
<text x="292.6" y="84.1">B</text>
<text x="0" y="116.6">A</text>
<text x="292.6" y="116.6">A</text>
<text x="247.1" y="128.1">GA-H110M-S2V</text>
<text x="29.3" y="132.8">5</text>
<text x="87.8" y="132.8">4</text>
<text x="146.3" y="132.8">3</text>
<text x="204.8" y="132.8">2</text>
<text x="263.4" y="132.8">1</text>
</g>
<text font-size="3.1" fill="#00f" x="248.7" y="117.9">Gigabyte Technology</text>
<text font-size="2.6" x="247.1" y="122.4">PCH DMI,USB,PCIE</text>
<g font-size="2.1">
<text x="133.3" y="16.4">F_USB30_1</text>
<text x="133.3" y="22.9">R_USB30_1</text>
<text x="141.5" y="19.6">F_USB30_1</text>
<text x="133.3" y="29.4">USB_LAN</text>
<text x="133.3" y="35.9">F_USB1</text>
<text x="148" y="32.6">H110</text>
<text x="148" y="34.8">N/A</text>
<text x="14.7" y="44">PCIE-COMP:12/12</text>
<text x="133.3" y="42.4">F_USB2</text>
<text x="141.5" y="45.6">R_USB30_1</text>
<text x="133.3" y="50.5">H110</text>
<text x="133.3" y="52.7">N/A</text>
<text x="276.4" y="48.9">SATA 0/1</text>
<text x="9.8" y="58.6">H110</text>
<text x="9.8" y="60.8">N/A</text>
<text x="1.6" y="76.5">RTL8111GUS</text>
<text x="1.6" y="83">IT8892</text>
<text x="1.6" y="89.5">PCIEX1</text>
<text x="1.6" y="96">PCIEX1</text>
<text x="48.8" y="107.4">-------------------------------------</text>
<text x="48.8" y="109.9">4 layer USB3/USB2/SATA/PCH PCIe======4/4/4//15</text>
<text x="48.8" y="112.3">6 layer USB3/USB2/SATA/PCH PCIe======4/5.5/4//15</text>
<text x="48.8" y="114.8">-------------------------------------</text>
<text x="289.4" y="126.8">1.0</text>
</g>
<g font-size="1.8" fill="#8000ff">
<text x="245.5" y="64.8">PCH tri-state this pin to signal to</text>
<text x="245.5" y="67.1">enter a lower power state</text>
<text x="245.5" y="69.4">PCH drive pin low to signal an exit</text>
<text x="245.5" y="71.7">from DEVSLP state</text>
</g>
<g font-size="1.5" fill="#000080">
<text x="52.1" y="9.5">PCHB</text>
<text x="187" y="9.5">PCHF</text>
<text x="263.4" y="32.3">10/4</text>
<text x="22.8" y="42">NR34</text>
<text x="27.7" y="42">100/4/1</text>
<text x="185.4" y="59.9">H110/S</text>
<text x="128.5" y="74.5">8.2K/4</text>
<text x="122" y="79.4">115/4/1</text>
<text x="128.5" y="81">1K/4/1</text>
<text x="165.9" y="81">NR39</text>
<text x="172.3" y="81">8.2K/4/X</text>
<text x="122" y="84.2">NR43</text>
<text x="128.5" y="84.2">1K/4/1</text>
<text x="50.4" y="100.5">H110/S</text>
<text x="164.2" y="100.5">8.2K/8P4R/4</text>
<text x="169.1" y="98.9">NRN4</text>
<text x="208.1" y="100.5">8.2K/8P4R/4</text>
<text x="213" y="98.9">NRN3</text>
</g>
<g font-size="1.5" fill="#f00">
<text x="16.3" y="16.8">4</text>
<text x="16.3" y="15.2">4</text>
<text x="16.3" y="13.5">4</text>
<text x="20" y="16.8">A_DMI_0RXN</text>
<text x="20.2" y="15.2">A_DMI_0TXP</text>
<text x="20.2" y="13.5">A_DMI_0TXN</text>
<text x="34.2" y="14.4">A_DMI_0TXP</text>
<text x="34.2" y="12.7">A_DMI_0TXN</text>
<text x="34.2" y="17.6">A_DMI_0RXP</text>
<text x="34.2" y="16">A_DMI_0RXN</text>
<text x="105.7" y="12.7">N_-USBP1</text>
<text x="118.1" y="15.2">N_+USBP1</text>
<text x="118.1" y="13.5">N_-USBP1</text>
<text x="118.1" y="16.8">N_-USBP2</text>
<text x="126.8" y="13.5">39</text>
<text x="126.8" y="16.8">39</text>
<text x="126.8" y="15.2">39</text>
<text x="158.9" y="13.5">39 PCH_USB3_TXN1</text>
<text x="158.9" y="15.2">39 PCH_USB3_TXP1</text>
<text x="160.7" y="16.8">39 PCH_USB3_RXN1</text>
<text x="247.1" y="16">N_LAD2</text>
<text x="247.1" y="17.6">N_LAD3</text>
<text x="247.1" y="14.4">N_LAD1</text>
<text x="247.1" y="12.7">N_LAD0</text>
<text x="262.3" y="15.2">N_LAD1</text>
<text x="262.4" y="16.8">N_LAD2</text>
<text x="262.4" y="13.5">N_LAD0</text>
<text x="271.5" y="15.2">16</text>
<text x="271.5" y="16.8">16</text>
<text x="271.5" y="13.5">16</text>
<text x="16.3" y="18.4">4</text>
<text x="16.3" y="21.7">4</text>
<text x="16.3" y="20.1">4</text>
<text x="16.3" y="23.3">4</text>
<text x="20" y="18.4">A_DMI_0RXP</text>
<text x="20" y="23.3">A_DMI_1RXN</text>
<text x="20.2" y="21.7">A_DMI_1TXP</text>
<text x="20.2" y="20.1">A_DMI_1TXN</text>
<text x="34.1" y="22.5">A_DMI_1RXN</text>
<text x="34.2" y="20.9">A_DMI_1TXP</text>
<text x="34.2" y="19.2">A_DMI_1TXN</text>
<text x="118.1" y="21.7">N_+USBP3</text>
<text x="118.1" y="20.1">N_-USBP3</text>
<text x="118.1" y="18.4">N_+USBP2</text>
<text x="118.1" y="23.3">N_-USBP4</text>
<text x="126.8" y="20.1">34</text>
<text x="126.8" y="23.3">34</text>
<text x="126.8" y="21.7">34</text>
<text x="126.8" y="18.4">39</text>
<text x="158.9" y="20.1">39 PCH_USB3_TXN2</text>
<text x="158.9" y="21.7">39 PCH_USB3_TXP2</text>
<text x="160.7" y="23.3">39 PCH_USB3_RXN2</text>
<text x="160.7" y="18.4">39 PCH_USB3_RXP1</text>
<text x="247.1" y="22.5">N_SERIRQ</text>
<text x="247.1" y="20.9">N_-LFRAME</text>
<text x="260.5" y="23.3">N_SERIRQ</text>
<text x="262.1" y="21.7">N_-LFRAME</text>
<text x="262.1" y="18.4">N_LAD3</text>
<text x="271.5" y="21.7">16</text>
<text x="271.5" y="18.4">16</text>
<text x="271.5" y="23.3">16</text>
<text x="16.3" y="24.9">4</text>
<text x="16.3" y="29.8">4</text>
<text x="16.3" y="26.5">4</text>
<text x="16.3" y="28.2">4</text>
<text x="20" y="24.9">A_DMI_1RXP</text>
<text x="20" y="29.8">A_DMI_2RXN</text>
<text x="20.2" y="26.5">A_DMI_2TXN</text>
<text x="20.2" y="28.2">A_DMI_2TXP</text>
<text x="34.1" y="25.7">A_DMI_2TXN</text>
<text x="34.2" y="27.3">A_DMI_2TXP</text>
<text x="34.2" y="24.1">A_DMI_1RXP</text>
<text x="34.2" y="29">A_DMI_2RXN</text>
<text x="105.7" y="29">N_-USBP6</text>
<text x="118.1" y="28.2">N_+USBP5</text>
<text x="118.1" y="26.5">N_-USBP5</text>
<text x="118.1" y="24.9">N_+USBP4</text>
<text x="118.1" y="29.8">N_-USBP6</text>
<text x="126.8" y="26.5">36</text>
<text x="126.8" y="29.8">36</text>
<text x="126.8" y="28.2">36</text>
<text x="126.8" y="24.9">34</text>
<text x="160.7" y="24.9">39 PCH_USB3_RXP2</text>
<text x="245.5" y="27.3">N_GPP_A14</text>
<text x="247.1" y="24.1">N_-LDRQ0</text>
<text x="247.1" y="25.7">N_-KBRST</text>
<text x="260.9" y="26.5">N_-KBRST</text>
<text x="262.1" y="24.9">N_-LDRQ0</text>
<text x="271.5" y="24.9">16</text>
<text x="271.5" y="26.5">16</text>
<text x="16.3" y="34.7">4</text>
<text x="16.3" y="31.4">4</text>
<text x="16.3" y="33.1">4</text>
<text x="20" y="31.4">A_DMI_2RXP</text>
<text x="20.2" y="34.7">A_DMI_3TXP</text>
<text x="20.2" y="33.1">A_DMI_3TXN</text>
<text x="34.2" y="30.6">A_DMI_2RXP</text>
<text x="34.2" y="32.3">A_DMI_3TXN</text>
<text x="34.2" y="35.5">A_DMI_3RXN</text>
<text x="34.2" y="33.9">A_DMI_3TXP</text>
<text x="105.7" y="30.6">N_+USBP6</text>
<text x="105.7" y="35.5">N_-USBP8</text>
<text x="118.1" y="34.7">N_+USBP7</text>
<text x="118.1" y="31.4">N_+USBP6</text>
<text x="118.1" y="33.1">N_-USBP7</text>
<text x="126.8" y="33.1">40</text>
<text x="126.8" y="34.7">40</text>
<text x="126.8" y="31.4">36</text>
<text x="245.5" y="32.3">N_GPP_A9 NR33</text>
<text x="269.1" y="33.1">N_LPC24MA</text>
<text x="279.7" y="33.1">16</text>
<text x="11.4" y="40.4">PCIECOMP_N</text>
<text x="11.4" y="42">PCIECOMP_P</text>
<text x="16.3" y="37.9">4</text>
<text x="16.3" y="36.3">4</text>
<text x="19.9" y="37.9">A_DMI_3RXP</text>
<text x="20" y="36.3">A_DMI_3RXN</text>
<text x="34.2" y="42">PCIECOMP_P_R C17</text>
<text x="34.2" y="37.1">A_DMI_3RXP</text>
<text x="105.7" y="37.1">N_+USBP8</text>
<text x="105.7" y="42">N_-USBP10</text>
<text x="118.1" y="37.9">N_+USBP8</text>
<text x="118.1" y="41.2">N_+USBP9</text>
<text x="118.1" y="39.5">N_-USBP9</text>
<text x="118.1" y="36.3">N_-USBP8</text>
<text x="126.8" y="39.5">40</text>
<text x="126.8" y="36.3">40</text>
<text x="126.8" y="37.9">40</text>
<text x="126.8" y="41.2">40</text>
<text x="245.5" y="37.1">N_GPP_G19</text>
<text x="245.5" y="38.7">N_GPP_G18</text>
<text x="105.7" y="43.6">N_+USBP10</text>
<text x="118.1" y="42.8">N_-USBP10</text>
<text x="118.1" y="44.4">N_+USBP10</text>
<text x="127.2" y="42.8">40</text>
<text x="127.5" y="44.4">40</text>
<text x="158.9" y="44.4">34 PCH_USB3_TXN3</text>
<text x="158.9" y="42.8">34 PCH_USB3_TXP3</text>
<text x="160.7" y="47.7">34 PCH_USB3_RXN3</text>
<text x="160.7" y="46.1">34 PCH_USB3_RXP3</text>
<text x="158.9" y="50.9">34 PCH_USB3_TXP4</text>
<text x="158.9" y="52.6">34 PCH_USB3_TXN4</text>
<text x="160.7" y="54.2">34 PCH_USB3_RXP4</text>
<text x="160.7" y="55.8">34 PCH_USB3_RXN4</text>
<text x="248.8" y="55">N_GPP_F5</text>
<text x="120.6" y="63.9">N_-USBOC_F</text>
<text x="131.7" y="63.9">39,40</text>
<text x="120.6" y="67.2">N_-USBOC_R</text>
<text x="131.7" y="67.2">34,39</text>
<text x="24.4" y="75.3">35</text>
<text x="24.4" y="77.1">35</text>
<text x="24.4" y="73.7">35</text>
<text x="28.1" y="77.1">LA_ML_ON</text>
<text x="29" y="75.3">LA_ML_IP</text>
<text x="29" y="73.7">LA_ML_IN</text>
<text x="113.8" y="74.5">N_-USBOC_7 NR47</text>
<text x="24.4" y="78.7">35</text>
<text x="28.1" y="78.7">LA_ML_OP</text>
<text x="154.5" y="81">N_-LDRQ0</text>
<text x="24.4" y="93.2">20 PI_PCIEX1_IN</text>
<text x="24.4" y="94.8">20</text>
<text x="27.3" y="94.8">PI_PCIEX1_IP</text>
<text x="23.8" y="96.4">20 PI_PCIEX1_ON</text>
<text x="24.1" y="98.1">20 PI_PCIEX1_OP</text>
<text x="154.5" y="107">N_SERIRQ</text>
<text x="154.5" y="103.8">N_GPP_A14</text>
<text x="182.1" y="104.6">10</text>
<text x="185.8" y="104.6">N_GPP_G22</text>
<text x="198.4" y="105.4">N_GPP_G19</text>
<text x="198.4" y="107">N_GPP_G18</text>
<text x="198.4" y="103.8">N_GPP_G22</text>
<text x="154.5" y="108.6">N_-KBRST</text>
<text x="198.4" y="108.6">N_GPP_F5</text>
</g>
<g font-size="1.5">
<text x="46.6" y="14.6">N27</text>
<text x="46.6" y="16.2">C27</text>
<text x="46.7" y="17.8">B27</text>
<text x="46.9" y="13">L27</text>
<text x="102" y="13">AF5</text>
<text x="102" y="14.6">AG7 N_+USBP1</text>
<text x="102" y="16.2">AD5 N_-USBP2</text>
<text x="102" y="17.8">AD7 N_+USBP2</text>
<text x="181.6" y="13">C11</text>
<text x="181.6" y="14.6">B11</text>
<text x="182.5" y="16.2">B7</text>
<text x="182.5" y="17.8">A7</text>
<text x="240.2" y="13">AT22</text>
<text x="240.2" y="14.6">AV22</text>
<text x="240.2" y="16.2">AT19</text>
<text x="240.2" y="17.8">BD16</text>
<text x="46.5" y="21.1">G24</text>
<text x="46.7" y="19.5">E24</text>
<text x="46.7" y="22.7">B28</text>
<text x="102" y="19.5">AG8 N_-USBP3</text>
<text x="102" y="21.1">AG10N_+USBP3</text>
<text x="102" y="22.7">AE1 N_-USBP4</text>
<text x="181.6" y="19.5">B12</text>
<text x="181.6" y="21.1">A12</text>
<text x="182.4" y="22.7">C8</text>
<text x="240.2" y="21.1">BE16</text>
<text x="240.2" y="22.7">BA17</text>
<text x="46.5" y="26">G27</text>
<text x="46.7" y="24.3">A28</text>
<text x="46.7" y="27.6">E26</text>
<text x="46.7" y="29.2">B29</text>
<text x="102" y="24.3">AE2 N_+USBP4</text>
<text x="102" y="26">AC2 N_-USBP5</text>
<text x="102" y="27.6">AC3 N_+USBP5</text>
<text x="102" y="29.2">AF2</text>
<text x="181.6" y="29.2">C15</text>
<text x="181.6" y="27.6">B15</text>
<text x="182.5" y="24.3">B8</text>
<text x="240.2" y="24.3">AW17</text>
<text x="240.2" y="26">AT17</text>
<text x="240.2" y="27.6">BC18</text>
<text x="46.6" y="30.9">C29</text>
<text x="46.7" y="34.1">K29</text>
<text x="46.7" y="35.7">B30</text>
<text x="46.9" y="32.5">L29</text>
<text x="102" y="30.9">AF3</text>
<text x="102" y="32.5">AB3 N_-USBP7</text>
<text x="102" y="34.1">AB2 N_+USBP7</text>
<text x="102" y="35.7">AL8</text>
<text x="181.6" y="35.7">C14</text>
<text x="181.6" y="30.9">K15</text>
<text x="181.6" y="32.5">K13</text>
<text x="181.6" y="34.1">B14</text>
<text x="240.2" y="32.5">BC17</text>
<text x="240.2" y="34.1">AV19</text>
<text x="46.7" y="37.3">A30</text>
<text x="46.7" y="40.6">B18</text>
<text x="102" y="37.3">AL7</text>
<text x="102" y="39">AA1 N_-USBP9</text>
<text x="102" y="40.6">AA2 N_+USBP9</text>
<text x="181.5" y="37.3">G13</text>
<text x="181.6" y="39">H13</text>
<text x="240.2" y="37.3">M45</text>
<text x="240.2" y="39">N43</text>
<text x="46.6" y="47.1">H15</text>
<text x="102" y="42.2">AJ8</text>
<text x="102" y="43.9">AJ7</text>
<text x="102" y="45.5">W2</text>
<text x="102" y="47.1">W3</text>
<text x="181.6" y="42.2">D13</text>
<text x="181.6" y="43.9">C13</text>
<text x="181.6" y="47.1">B10</text>
<text x="182.5" y="45.5">A9</text>
<text x="240.2" y="43.9">AE45</text>
<text x="240.2" y="45.5">AG43</text>
<text x="240.2" y="47.1">AG42</text>
<text x="46.5" y="48.7">G15</text>
<text x="46.7" y="50.3">A16</text>
<text x="46.7" y="52">B16</text>
<text x="46.7" y="53.6">B19</text>
<text x="102" y="48.7">AD3</text>
<text x="102" y="50.3">AD2</text>
<text x="102" y="52">V2</text>
<text x="102" y="53.6">V1</text>
<text x="181.5" y="53.6">G11</text>
<text x="181.6" y="50.3">B13</text>
<text x="181.6" y="52">A14</text>
<text x="240.2" y="48.7">AB39</text>
<text x="240.2" y="50.3">AB36</text>
<text x="240.2" y="52">AB43</text>
<text x="240.2" y="53.6">AB42</text>
<text x="46.5" y="58.5">G17</text>
<text x="46.6" y="55.2">C19</text>
<text x="46.7" y="56.9">E17</text>
<text x="102" y="55.2">AJ11</text>
<text x="102" y="56.9">AJ13</text>
<text x="181.6" y="55.2">E11</text>
<text x="208.1" y="58.3">6 OF 12</text>
<text x="240.2" y="55.2">AB41</text>
<text x="46.6" y="65">C20</text>
<text x="46.7" y="61.7">K17</text>
<text x="46.7" y="63.4">B20</text>
<text x="46.9" y="60.1">L17</text>
<text x="102" y="63.4">AD43</text>
<text x="102" y="65">AD42</text>
<text x="46.5" y="68.2">G19</text>
<text x="46.7" y="66.6">E20</text>
<text x="46.7" y="69.8">B21</text>
<text x="46.7" y="71.5">A21</text>
<text x="102" y="66.6">AD39</text>
<text x="102" y="68.2">AC44</text>
<text x="102" y="69.8">Y43</text>
<text x="102" y="71.5">Y41</text>
<text x="46.6" y="76.4">D22</text>
<text x="46.6" y="78">C22</text>
<text x="46.7" y="73.1">K19</text>
<text x="46.9" y="74.7">L19</text>
<text x="102" y="73.1">W44</text>
<text x="102" y="74.7">W43</text>
<text x="132.8" y="72.6">3VDUAL</text>
<text x="46.5" y="79.6">G22</text>
<text x="46.7" y="81.2">E22</text>
<text x="46.7" y="82.8">B22</text>
<text x="102" y="79.6">AG3 N_USB2_COMP NR38</text>
<text x="102" y="81.2">AD10 N_USB2_VBUSSENSE NR41</text>
<text x="102" y="82.8">AB13</text>
<text x="176.7" y="79.1">3VDUAL</text>
<text x="46.6" y="89.4">C23</text>
<text x="46.7" y="84.5">A23</text>
<text x="46.7" y="87.8">K22</text>
<text x="46.9" y="86.1">L22</text>
<text x="102" y="84.5">AG2 N_USB2_ID</text>
<text x="46.6" y="95.9">C24</text>
<text x="46.7" y="91">B23</text>
<text x="46.7" y="92.6">K24</text>
<text x="46.9" y="94.2">L24</text>
<text x="102" y="91">BD14</text>
<text x="46.7" y="97.5">B24</text>
<text x="73.2" y="98.9">2 OF 12</text>
<text x="175.1" y="100.2">3VDUAL</text>
<text x="182.1" y="97.2">請改組</text>
<text x="220.6" y="101.8">VCC3</text>
<text x="167.2" y="104">1</text>
<text x="167.2" y="105.6">3</text>
<text x="167.2" y="107.2">5</text>
<text x="173.5" y="104">2</text>
<text x="173.5" y="105.6">4</text>
<text x="173.5" y="107.2">6</text>
<text x="178.3" y="105.1">VCC3</text>
<text x="211" y="104">1</text>
<text x="211" y="105.6">3</text>
<text x="211" y="107.2">5</text>
<text x="217.4" y="104">2</text>
<text x="217.4" y="105.6">4</text>
<text x="217.4" y="107.2">6</text>
<text x="167.2" y="108.9">7</text>
<text x="173.5" y="108.9">8</text>
<text x="211" y="108.9">7</text>
<text x="217.4" y="108.9">8</text>
<text x="234.1" y="119.7">Title</text>
<text x="235.8" y="116.8">ANS 4353298</text>
<text x="234.1" y="124.6">Size</text>
<text x="240.6" y="124.6">Document Number</text>
<text x="287.8" y="124.6">Rev</text>
<text x="234.1" y="129.5">Date:</text>
<text x="234.1" y="126.2">Custom</text>
<text x="240.8" y="129.5">Wednesday, March 09, 2016</text>
<text x="266.7" y="129.5">Sheet</text>
<text x="274.8" y="129.5">11</text>
<text x="279.7" y="129.5">of</text>
<text x="284.5" y="129.5">47</text>
</g>
<g font-size="1.5" fill="#004080">
<text x="51.2" y="13.7">DMI_RXN0</text>
<text x="51.2" y="15.3">DMI_RXP0</text>
<text x="51.2" y="16.9">DMI_TXN0</text>
<text x="93.6" y="16.9">USB2N_2</text>
<text x="93.6" y="13.7">USB2N_1</text>
<text x="93.6" y="15.3">USB2P_1</text>
<text x="186.2" y="13.7">USB3_1_TXN</text>
<text x="186.2" y="15.3">USB3_1_TXP</text>
<text x="186.2" y="16.9">USB3_1_RXN</text>
<text x="221.6" y="13.7">GPP_A1/LAD0/ESPI_IO0</text>
<text x="221.6" y="15.3">GPP_A2/LAD1/ESPI_IO1</text>
<text x="221.6" y="16.9">GPP_A3/LAD2/ESPI_IO2</text>
<text x="51.2" y="18.5">DMI_TXP0</text>
<text x="51.2" y="20.2">DMI_RXN1</text>
<text x="51.2" y="21.8">DMI_RXP1</text>
<text x="51.2" y="23.5">DMI_TXN1</text>
<text x="93.6" y="20.2">USB2N_3</text>
<text x="93.6" y="23.5">USB2N_4</text>
<text x="93.6" y="18.5">USB2P_2</text>
<text x="93.6" y="21.8">USB2P_3</text>
<text x="186.2" y="18.5">USB3_1_RXP</text>
<text x="186.2" y="20.2">USB3_2_TXN/SSIC_1_TXN</text>
<text x="186.2" y="21.8">USB3_2_TXP/SSIC_1_TXP</text>
<text x="186.2" y="23.5">USB3_2_RXN/SSIC_1_RXN</text>
<text x="218" y="21.8">GPP_A5/LFRAME#/ESPI_CS#</text>
<text x="221.6" y="18.5">GPP_A4/LAD3/ESPI_IO3</text>
<text x="226.5" y="23.5">GPP_A6/SERIRQ</text>
<text x="51.2" y="25.1">DMI_TXP1</text>
<text x="51.2" y="26.7">DMI_RXN2</text>
<text x="51.2" y="28.3">DMI_RXP2</text>
<text x="51.2" y="29.9">DMI_TXN2</text>
<text x="93.6" y="26.7">USB2N_5</text>
<text x="93.6" y="29.9">USB2N_6</text>
<text x="93.6" y="25.1">USB2P_4</text>
<text x="93.6" y="28.3">USB2P_5</text>
<text x="186.2" y="25.1">USB3_2_RXP/SSIC_1_RXP</text>
<text x="186.2" y="28.3">USB3_6_TXN</text>
<text x="186.2" y="29.9">USB3_6_TXP</text>
<text x="212.8" y="28.3">GPP_A14/SUS_STAT#/ESPI_RESET#</text>
<text x="215.9" y="25.1">GPP_A7/PIRQA#/ESPI_ALERT0#</text>
<text x="216.9" y="26.7">GPP_A0/RCIN#/ESPI_ALERT1#</text>
<text x="51.2" y="31.6">DMI_TXP2</text>
<text x="51.2" y="33.2">DMI_RXN3</text>
<text x="51.2" y="34.8">DMI_RXP3</text>
<text x="93.6" y="33.2">USB2N_7</text>
<text x="93.6" y="31.6">USB2P_6</text>
<text x="93.6" y="34.8">USB2P_7</text>
<text x="186.2" y="31.6">USB3_6_RXN</text>
<text x="186.2" y="33.2">USB3_6_RXP</text>
<text x="186.2" y="34.8">USB3_5_TXN</text>
<text x="214.4" y="33.2">GPP_A9/CLKOUT_LPC0/ESPI_CLK</text>
<text x="220.9" y="34.8">GPP_A10/CLKOUT_LPC1</text>
<text x="51.2" y="36.4">DMI_TXN3</text>
<text x="51.2" y="38.1">DMI_TXP3</text>
<text x="51.2" y="41.3">PCIE_RCOMPN</text>
<text x="93.6" y="36.4">USB2N_8</text>
<text x="93.6" y="39.7">USB2N_9</text>
<text x="93.6" y="38.1">USB2P_8</text>
<text x="93.6" y="41.3">USB2P_9</text>
<text x="186.2" y="36.4">USB3_5_TXP</text>
<text x="186.2" y="38.1">USB3_5_RXN</text>
<text x="186.2" y="39.7">USB3_5_RXP</text>
<text x="227.7" y="39.7">GPP_G18/NMI#</text>
<text x="227.8" y="38.1">GPP_G19/SMI#</text>
<text x="51.2" y="42.9">PCIE_RCOMPP</text>
<text x="51.2" y="47.8">PCIE1_RXN/USB3_7_RXN</text>
<text x="92.7" y="42.9">USB2N_10</text>
<text x="92.7" y="46.2">USB2N_11</text>
<text x="92.8" y="44.6">USB2P_10</text>
<text x="92.8" y="47.8">USB2P_11</text>
<text x="186.2" y="42.9">USB3_3_TXP/SSIC_2_TXP</text>
<text x="186.2" y="44.6">USB3_3_TXN/SSIC_2_TXN</text>
<text x="186.2" y="46.2">USB3_3_RXP/SSIC_2_RXP</text>
<text x="186.2" y="47.8">USB3_3_RXN/SSIC_2_RXN</text>
<text x="225.6" y="44.6">GPP_E6/DEVSLP2</text>
<text x="225.6" y="46.2">GPP_E5/DEVSLP1</text>
<text x="225.6" y="47.8">GPP_E4/DEVSLP0</text>
<text x="51.2" y="49.4">PCIE1_RXP/USB3_7_RXP</text>
<text x="51.2" y="51.1">PCIE1_TXN/USB3_7_TXN</text>
<text x="51.2" y="52.7">PCIE1_TXP/USB3_7_TXP</text>
<text x="92.7" y="49.4">USB2N_12</text>
<text x="92.7" y="52.7">USB2N_13</text>
<text x="92.8" y="51.1">USB2P_12</text>
<text x="186.2" y="51.1">USB3_4_TXP</text>
<text x="186.2" y="52.7">USB3_4_TXN</text>
<text x="225.6" y="49.4">GPP_F9/DEVSLP7</text>
<text x="225.6" y="51.1">GPP_F8/DEVSLP6</text>
<text x="225.6" y="52.7">GPP_F7/DEVSLP5</text>
<text x="51.2" y="54.3">PCIE2_TXN/USB3_8_TXN</text>
<text x="51.2" y="56">PCIE2_TXP/USB3_8_TXP</text>
<text x="51.2" y="57.6">PCIE2_RXN/USB3_8_RXN</text>
<text x="51.2" y="59.2">PCIE2_RXP/USB3_8_RXP</text>
<text x="92.7" y="56">USB2N_14</text>
<text x="92.8" y="54.3">USB2P_13</text>
<text x="92.8" y="57.6">USB2P_14</text>
<text x="186.2" y="54.3">USB3_4_RXP</text>
<text x="186.2" y="56">USB3_4_RXN</text>
<text x="225.6" y="54.3">GPP_F6/DEVSLP4</text>
<text x="225.6" y="56">GPP_F5/DEVSLP3</text>
<text x="51.2" y="60.8">PCIE3_RXN/USB3_9_RXN</text>
<text x="51.2" y="62.4">PCIE3_RXP/USB3_9_RXP</text>
<text x="51.2" y="64.1">PCIE3_TXN/USB3_9_TXN</text>
<text x="51.2" y="65.7">PCIE3_TXP/USB3_9_TXP</text>
<text x="84.7" y="65.7">GPP_E10/USB2_OC1#</text>
<text x="85.5" y="64.1">GPP_E9/USB2_OC0#</text>
<text x="51.2" y="67.3">PCIE4_RXN/USB3_10_RXN</text>
<text x="51.2" y="69">PCIE4_RXP/USB3_10_RXP</text>
<text x="51.2" y="70.6">PCIE4_TXN/USB3_10_TXN</text>
<text x="83.8" y="70.6">GPP_F15/USB2_OCB_4</text>
<text x="84.7" y="67.3">GPP_E11/USB2_OC2#</text>
<text x="84.7" y="69">GPP_E12/USB2_OC3#</text>
<text x="51.2" y="72.2">PCIE4_TXP/USB3_10_TXP</text>
<text x="51.2" y="73.8">PCIE5_RXN</text>
<text x="51.2" y="75.4">PCIE5_RXP</text>
<text x="51.2" y="77.1">PCIE5_TXN</text>
<text x="83.8" y="72.2">GPP_F16/USB2_OCB_5</text>
<text x="83.8" y="73.8">GPP_F17/USB2_OCB_6</text>
<text x="83.8" y="75.4">GPP_F18/USB2_OCB_7</text>
<text x="51.2" y="78.7">PCIE5_TXP</text>
<text x="51.2" y="80.3">PCIE6_RXN</text>
<text x="51.2" y="82">PCIE6_RXP</text>
<text x="51.2" y="83.6">PCIE6_TXN</text>
<text x="86.5" y="82">USB2_VBUSSENSE</text>
<text x="91" y="80.3">USB2_COMP</text>
<text x="91.6" y="83.6">RSVD_AB13</text>
<text x="51.2" y="85.2">PCIE6_TXP</text>
<text x="51.2" y="86.8">PCIE7_RXN</text>
<text x="51.2" y="88.5">PCIE7_RXP</text>
<text x="94" y="85.2">USB2_ID</text>
<text x="51.2" y="90.1">PCIE7_TXN</text>
<text x="51.2" y="91.7">PCIE7_TXP</text>
<text x="51.2" y="93.3">PCIE8_RXN</text>
<text x="51.2" y="95">PCIE8_RXP</text>
<text x="91.6" y="91.7">GPD7/RSVD</text>
<text x="51.2" y="96.6">PCIE8_TXN</text>
<text x="51.2" y="98.2">PCIE8_TXP</text>
</g>
<g font-size="1.3" fill="#00f">
<text x="70.7" y="8.2">SPT-H_PCH</text>
<text x="201.6" y="9">SPT-H_PCH</text>
<text x="206.1" y="12.2" transform="rotate(90 206.1 12.2)">LPC/eSPI</text>
<text x="70.7" y="24.4">DMI</text>
<text x="81.3" y="34">USB 2.0</text>
<text x="200.1" y="30.7" transform="rotate(90 200.1 30.7)">USB</text>
<text x="70.3" y="49.6" transform="rotate(90 70.3 49.6)">3</text>
<text x="71.6" y="49.6" transform="rotate(90 71.6 49.6)">PCIe/USB</text>
<text x="209" y="49.7" transform="rotate(90 209 49.7)">SATA</text>
</g>
</svg>
